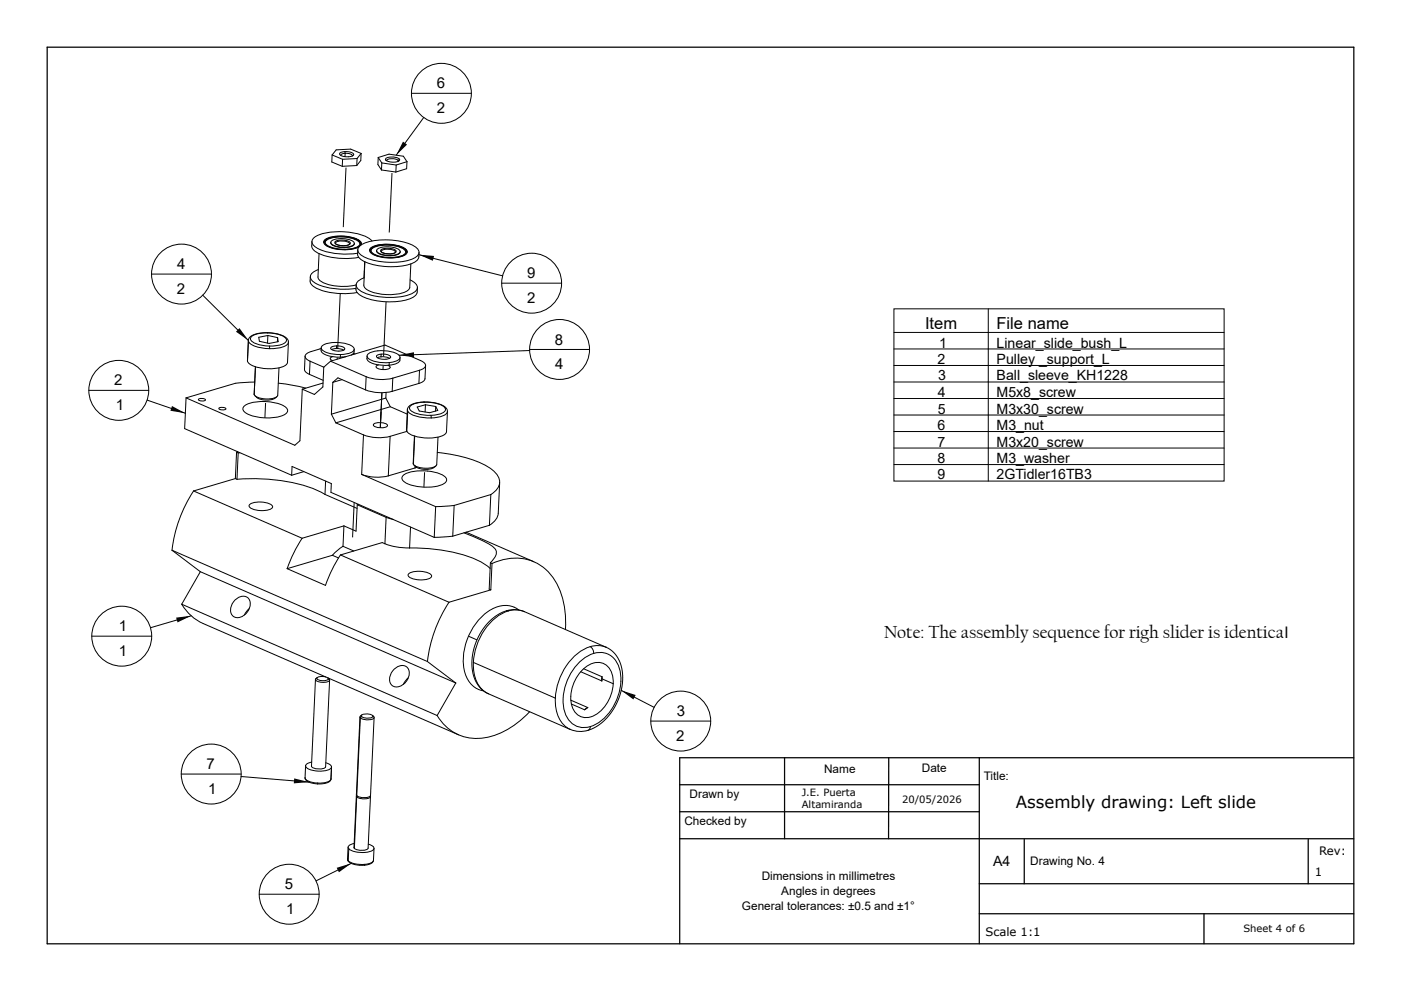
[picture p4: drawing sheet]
<svg xmlns="http://www.w3.org/2000/svg" width="297mm" height="210mm" viewBox="0 0 297 210" stroke-linecap="round" stroke-linejoin="round" font-family="sans-serif">
<g fill="none" stroke="#000" stroke-width=".21">
<path d="M87.2 19.8h12.7M70.4 32.9l2.2 .9M70.4 32.9l-.1 1.5 2.3 .9M72.1 32.5a2.56 2.56 0 0 1 2.9 .3l-.1 .2a2.56 2.56 0 0 1-2.9-.3zM72.6 33.8v1.5M73.1 32.2l.1 .3M73.2 32.5a.73 .73 0 0 0-.9 .5M73.2 32.5h.5a.85 .85 0 0 1 1 .6M73.2 32.5l-.1 .7M75.6 35.1l-3 .2M75.7 33.6l-3.1 .2M75.7 33.6l-.1 1.5"/>
<path d="M76.6 32.6l-.9 1M76.6 32.6l-2.3-1-3 .2-.9 1.1M76.6 32.6l-.1 1.4-.9 1.1M80.2 33.4l-.1 1.5 .8 1.2M80.2 33.4l2.3-.7 3 .4 .8 1.2M80.2 33.4l.8 1.2M80.9 36.1l3 .4M81 34.6l3 .4M81 34.6l-.1 1.5M81.8 33.9l.1 .2M84 35l-.1 1.5M84.4 34.1v.1"/>
<path d="M84.4 34.1a2.31 2.31 0 0 0-2.3-.2l-.1 .2M84.7 33.8l-.3 .3M84.7 33.8v.2a2.68 2.68 0 0 1-2.9-.1M84.7 33.8a2.82 2.82 0 0 0-2.9-.1v.2M86.3 34.3l-.1 1.5-2.3 .7M86.3 34.3l-2.3 .7M89.8 24.9l-5.8 8M32.1 58.2h12.7M65.8 58.7a2.12 2.12 0 0 0 1.7 2.6 15.8 15.8 0 0 0 8.2 .8M66.1 51.2a2.12 2.12 0 0 0 1.7 2.7 15.8 15.8 0 0 0 8.3 .7M67.5 57.2a1.82 1.82 0 0 0-1.6 1.9 5.3 5.3 0 0 0 3.7 1.9l2.9 .4 3-.2M67.6 53.8l-.2 5a1.71 1.71 0 0 0 1.3 1.3 11.7 11.7 0 0 0 6.8 .3 1.94 1.94 0 0 0 1.4 2.6 14.5 14.5 0 0 0 10.6 .1 1.75 1.75 0 0 0 1-2.1"/>
<path d="M68.9 51.1a6.1 6.1 0 0 1 4.9-.9 2.86 2.86 0 0 1 2.7 1.5l-.2 .4a7.3 7.3 0 0 1-6.5 .3 1.08 1.08 0 0 1-.9-1.3zM68.9 51.4a3 3 0 0 1 3-1.1l2.4 .2a2.58 2.58 0 0 1 2 1.3M69 51.1a6.6 6.6 0 0 1 6-.5 1.59 1.59 0 0 1 1.3 1.1 1.59 1.59 0 0 1-1.4 1 7.9 7.9 0 0 1-5.6-.7l-.4-.6zM69.5 50.6l-.6 .3-.3 .5M70.1 51.4a.76 .76 0 0 0 .7 .8 4.9 4.9 0 0 0 4.2-.2l.1-.3M70.2 51.2a4.7 4.7 0 0 1 4.8 .2l.1 .3a2.46 2.46 0 0 1-2.5 .7h-.7a2.07 2.07 0 0 1-1.8-1zM71.1 51.6h.1M71.2 51.2a3.6 3.6 0 0 1 2.9 .1l.2 .3a2.24 2.24 0 0 1-2.7 .4l-.5-.2-.1-.3zM71.3 51.3a3.3 3.3 0 0 1 2.7 .2l.1 .2a2.69 2.69 0 0 1-3-.1zM75.3 50.6l.9 .5 .4 .5M75.9 53a1.95 1.95 0 0 0 1.4 2.5 14.5 14.5 0 0 0 10.6 .2 1.75 1.75 0 0 0 .9-2.1M76.3 52.2a11 11 0 0 1 7.3-1.2 8.5 8.5 0 0 1 4.9 1.7 1.17 1.17 0 0 1-.6 2 14 14 0 0 1-11.2-.5 1.21 1.21 0 0 1-.4-2z"/>
<path d="M76.5 52l.1-.2a.93 .93 0 0 0-.7-1 8.6 8.6 0 0 0-6.8-.1l-.5 .6a1.31 1.31 0 0 0 1.1 1.1 8.9 8.9 0 0 0 6.4 0M76.6 51.7v.1M77.2 58.9a2.02 2.02 0 0 0-1.7 1.7 3.4 3.4 0 0 0 2.5 1.8 14.4 14.4 0 0 0 9.7-.3l.7-.7 .1-.4M77.2 57.6l.1 .1M77.3 55.5l-.2 5a1.77 1.77 0 0 0 1.4 1.3 10.2 10.2 0 0 0 8-.2l.4-.6 .2-5M78.5 52.8a5.3 5.3 0 0 1 3.9-1l.9 .1a4.7 4.7 0 0 1 3 1.2v.4a1.72 1.72 0 0 1-1.5 1 8.6 8.6 0 0 1-6.1-.8l-.3-.6zM78.6 52.7a6.3 6.3 0 0 1 5.2-.7l1.6 .6a.86 .86 0 0 1 .8 .9 .86 .86 0 0 1-.9 .8 8 8 0 0 1-6.6-.7l-.2-.6zM78.7 53.2a3 3 0 0 1 2.9-1.2l2.4 .2a2.58 2.58 0 0 1 2 1.3M78.8 52.8a6.6 6.6 0 0 1 5.9-.5 1.59 1.59 0 0 1 1.3 1.1 1.59 1.59 0 0 1-1.4 1 7.9 7.9 0 0 1-5.6-.7l-.3-.6zM78.8 52.5l-.4 .6M78.9 51.1a8.9 8.9 0 0 0-5.9-1.9 10.3 10.3 0 0 0-6.4 1.2 1.15 1.15 0 0 0 .3 2 14 14 0 0 0 8.9 1.3M79.9 53.2a1.55 1.55 0 0 0 1.6 1 4 4 0 0 0 3.3-.5v-.3"/>
<path d="M80 52.9a4.7 4.7 0 0 1 4.8 .2v.3a2.46 2.46 0 0 1-2.5 .8l-.7-.1a2.08 2.08 0 0 1-1.7-.9zM80.9 52.9a3.6 3.6 0 0 1 2.9 .1l.2 .3a1.93 1.93 0 0 1-2 .5l-1.1-.3-.2-.3zM81 53.1a3.3 3.3 0 0 1 2.7 .1l.1 .3a2.39 2.39 0 0 1-2.7 .1l-.3-.2zM85.9 52.9l.4 .6M86.9 59.4a2.28 2.28 0 0 1 1.6 1.6M88.8 54l17.8 4.5M43 62.6l9.7 9.6M52.5 76.5v.1M52.7 72.2v.1a2.59 2.59 0 0 0 2.3 1.4l2.1 .3M52.7 72.2h.1M52.7 72.2l-.2 4.4M54.2 77.8l-.3 5.9"/>
<path d="M56.7 70.6h.1M56.7 70.6l1.2 .1a3.8 3.8 0 0 1 3.2 1.7v.2M56.7 70.6h-.5a4.5 4.5 0 0 0-3.4 1.2l-.1 .5M56.7 70.6l.9 .1a3.6 3.6 0 0 1 3.1 1.4 1.83 1.83 0 0 1-1.9 1.2l-1.7 .1M56.7 70.6h-.9a3.7 3.7 0 0 0-2.6 1 1.05 1.05 0 0 0 .9 1.2l1.3 .4 1.7 .2M56.8 71.2l-.1 1.6M56.8 71.2l-1.9 .4 .1 .8 2.1 .5 1.9-.4-.1-.9M56.8 71.2l2.1 .4M57.1 73.4v.6M58.9 71.6l-.1 .9M59.2 78l-.3 5.8a2.37 2.37 0 0 1-2.5 .8l-1.2-.1a1.61 1.61 0 0 1-1.3-.8M61.2 72.6a1.71 1.71 0 0 1-1.6 1.1l-2.5 .3"/>
<path d="M61.2 72.6l-.2 4.3a1.77 1.77 0 0 1-1.6 1.1 9.4 9.4 0 0 1-6.4-.7l-.5-.7M61.2 72.6h.1M64.7 75.6l-.1 2.8a1.38 1.38 0 0 0 1 1M65.6 79.4l2.9 1.3M65.7 76.6l2.9 1.3M65.7 76.6l-.1 2.8M68.1 74l-2.9 .9a.77 .77 0 0 0-.5 .8 .77 .77 0 0 0 .6 .7l.4 .2M68.1 73.8a1.29 1.29 0 0 0 1.2 1.6l1.3 .3 1.6 .1M68.4 73.3a7 7 0 0 1 6.4 .3l.3 .3a.88 .88 0 0 1-.9 1 7.4 7.4 0 0 1-5.9-.6 .58 .58 0 0 1 .1-1zM68.6 77.9l-.1 4.2-1.8 1.6-2.6-1.1M70.1 76.6l11.5-3.4 7.6 3.3a1.13 1.13 0 0 1 1 1.3l-.7 .5-.6 .3M70.1 76.6l7.5 3.3"/>
<path d="M70.1 76.6l-1.5 1.3M70.1 73.8a2.81 2.81 0 0 1 2.9 0l.1 .2a1.91 1.91 0 0 1-2.2 .4l-.6-.3zM70.5 75.7l-.5 .3 .2 .3 .3 .2M71.3 73.9l-1 .3M71.3 73.9l.9 .1 .7 .3M71.4 73.4l-.1 .5M72.2 75.2v.6M72.5 75.8l.2 .1M73.3 75.7l-1.1 .1M75 75l.3 .1M75.1 74.1a1.01 1.01 0 0 1-.6 1.2M77.6 79.9a9.6 9.6 0 0 0 5.7 .3"/>
<path d="M77.6 79.9l-.1 2.8M77.8 75.5a1.41 1.41 0 0 0 1.5 1.7l1.5 .3h1.7M78.1 75a7 7 0 0 1 6.5 .4l.2 .3a1.36 1.36 0 0 1-1.4 1.1 7.1 7.1 0 0 1-5.4-.8l-.2-.4 .1-.3zM79.9 75.5a2.67 2.67 0 0 1 2.9 .2v.2a2.67 2.67 0 0 1-3-.2zM80.2 77.4l-.5 .4a2.32 2.32 0 0 0 2.9 .4l.1-.4-.5-.3M80.8 75.7l-.8 .2M80.8 75.7l1.2 .1 .6 .2M80.8 75.1v.6M82.5 76.9v.6M84.8 75.8a1.16 1.16 0 0 1-1.1 1.5l-1.2 .2M88.9 78.6l-5.6 1.6M88.9 78.6l-.1 2.7"/>
<path d="M90.2 77.6l-.1 2.8a1.38 1.38 0 0 1-1.3 .9M106.4 60.1h12.7M112.3 74.1h12.7M112.3 74.4l-27.7 1M189.5 65.5h70v36.6h-70zM189.5 70.5h70M189.5 74h70M189.5 77.5h70M209.5 65.5v36.6M18.8 82.8h12.7M31.2 84.9l8.1 2.8M39.4 84.4l-.2 6.5 22.6 9.9"/>
<path d="M42.2 84.6a1.26 1.26 0 0 1 1.4 .2 1.13 1.13 0 0 1-1.5 0zM46.6 86.5a1.26 1.26 0 0 1 1.3 .2 1.13 1.13 0 0 1-1.5 0zM50.2 95.9l.3 .2M50.2 95.9l-.3 5.6M50.4 95.8l-.2 .1M50.5 96.1l-.3 5.6M50.8 96.1h-.3M51.9 86.1a10 10 0 0 1 7.3-.4l.9 .4a1.01 1.01 0 0 1 .9 1 1.01 1.01 0 0 1-.9 1 10 10 0 0 1-8.3-.7 .79 .79 0 0 1 .1-1.3zM53.9 83.6v.1M54 81.1l-4.1 .2-10.5 3.1M54.1 84a3.7 3.7 0 0 0 4.6 .2M59 81.3l3 .4 2.8 .7"/>
<path d="M64.1 82.6l-.5 10.9-1.1 1-23.1-10.1M68.5 81.3l-4.4 1.3M70.3 87.9l.9 1.8M70.6 81.1l1-.9 5.9 2.5M70.6 81.1l-.3 6.8M71.2 89.7l5.9 2.6M72.5 80.5l-1.9 .6M77.1 92.3a9.6 9.6 0 0 0 5.6 .3M77.1 92.3l-.4 8.4M77.5 82.7a9.6 9.6 0 0 0 5.7 .3M79.3 89.9a3.3 3.3 0 0 1 2.7 .1l.2 .3a2.04 2.04 0 0 1-2.5 .3l-.4-.2-.1-.3zM81.8 84.5l-11.5 3.4"/>
<path d="M81.8 84.5l1 1.8M81.9 83.3l-.1 1.2M82.7 92.6l-.4 8.4M82.8 86.3l3.5 1.6M82.8 86.3l-11.6 3.4M83.3 80.2l-.1 2.8M86.3 91.5l-3.6 1.1M86.4 86.9v.3M86.4 86.9l-.1 4.6M86.4 87.2a6.3 6.3 0 0 0 5 1.5M86.4 87.2l-.1 4.3M87.8 98.7l.4 .3"/>
<path d="M87.9 92.5l-.3 6M88 99.3l-5.7 1.7M88 98.9v.4M88.3 99.2l-.3 .1M88.8 81.3l-5.6 1.7M89.9 85.3h.1M89.9 85.3l1.8 .1a3.7 3.7 0 0 1 3.1 1.7l.1 .2M89.9 85.3h-.2a4.1 4.1 0 0 0-3.3 1.3v.3M89.9 85.3l1.7 .1a4.3 4.3 0 0 1 2.8 1.2l.1 .3a1.75 1.75 0 0 1-1.6 1l-1.5 .2M89.9 85.3a4.6 4.6 0 0 0-2.9 .9l-.2 .3a1.55 1.55 0 0 0 1.4 1.2l1.4 .3 1.8 .1M90.2 85.9l-.1 1.5M90.2 85.9l-1.7 .5 .4 .8 2.2 .4 1.7-.5-.4-.9"/>
<path d="M90.2 85.9l2.2 .3M91.4 88.1v.6M92.4 86.2l-.1 1M92.4 98.9a3.8 3.8 0 0 1-4.2 .1M92.7 96a24.9 24.9 0 0 1 11.6 3.6 2.82 2.82 0 0 1 1 4.2l-1.2 1.1M92.9 92.7l-.3 5.8a2.22 2.22 0 0 1-2.3 .8l-1.7-.2-1-.6M94.9 87.3l-.2 4.3a1.67 1.67 0 0 1-1.5 1.1 9.2 9.2 0 0 1-6.7-.9l-.2-.3M94.9 87.3a2.67 2.67 0 0 1-2.7 1.3l-.8 .1M189.5 81h70M189.5 84.5h70M189.5 88.1h70M189.5 91.6h70"/>
<path d="M189.5 95.1h70M189.5 98.6h70M36.5 116.7l6 4.6M36.5 116.7l54.1 23.7M41 104.2a29 29 0 0 0-4.5 12.5M41 104.2l23.1 10M49.9 101.5l-8.9 2.7M49.9 101.5l.3 .2M50.2 101.7a36.6 36.6 0 0 1 17.8 2.7l.9 .5M52.9 107.1a4.7 4.7 0 0 1 4.8 .2l.1 .2a2.47 2.47 0 0 1-2.5 .8h-.7a2.08 2.08 0 0 1-1.8-1zM61.8 100.8l.1-1.8 8.3 3.6v1.9l21.9 9.5M64.1 114.2a29.5 29.5 0 0 0-3.2 6.5"/>
<path d="M64.4 100.1l-2.6 .7M68.9 104.9l6.8 3M69 102.1l-.1 2.8M70.5 117.8l-9.6 2.9M70.5 117.8l1.3 .6M72.2 117.7a29.4 29.4 0 0 0-3.2 6.5l-8.1-3.5M72.2 117.7l23 10.1M72.7 115.9l-1.1 .9-1.1 1M72.7 115.9l2.3 1M72.9 111.6l-8.8 2.6M72.9 111.6l-.2 4.3M75.7 107.1l-.2 5.6-2.6-1.1"/>
<path d="M75.7 107.1l6.2 2.7M76 107l-.3 .1M76.7 100.7l15.7 6.8M76.7 100.7a9.6 9.6 0 0 0 5.6 .3M81.6 115.4l2.8 .7 2.4 .2M81.6 115.4l-.6-.3-8.8 2.6M81.9 109.8l1.5 .4M81.9 109.8l-.3 5.6M85.4 101a7.1 7.1 0 0 1 5.3-1.1l2.3 .5a2.13 2.13 0 0 1 1.7 1.5 3.5 3.5 0 0 1-3.3 1.4 9.3 9.3 0 0 1-5.9-1.2l-.3-.8zM86.8 116.3a33.2 33.2 0 0 1 15.6 3.2l1.5 1.1M87 111.8l-.2 4.5M92.4 107.5l-.3 6.5"/>
<path d="M96 113.8l-3.9 .2M96.3 107.2l-3.9 .3M96.3 107.2l-.3 6.6M98.4 113.1l2.1 .8a16 16 0 0 1 4.4 2.4 1.71 1.71 0 0 1-.3 2.4l-.6 .7M98.8 112.9l14.4 6.3M103.8 111.5l-7.8 2.3M104 119.4l-.3 5.6 .4 .2M104 119.4l.3 .2M104.1 104.9l-7.8 2.3M104.1 104.9l-.3 6.6M104.3 119.6l-.2 5.6M104.3 119.6a10 10 0 0 1 13.9 4.5 18.5 18.5 0 0 1 1.7 9.5"/>
<path d="M105.9 102.4l-.3 6.5a3.5 3.5 0 0 1-1.8 2.6M19.5 135h12.7M38.5 128.2a10 10 0 0 0 4.6 4.1l54.1 23.6M38.5 128.2l54.2 23.6M40.5 130.7l-8.6 2.5M42.5 121.3l-4 6.9M42.5 121.3l54.1 23.6M50 127.2a1.76 1.76 0 0 1 3 .4 2.93 2.93 0 0 1-3.1 3.4 1.84 1.84 0 0 1-.7-2.8zM52.9 129.1l-.7 .6-.4 .8M86.6 121.8a4.7 4.7 0 0 1 4.8 .2l.1 .2a2.46 2.46 0 0 1-2.5 .8h-.7a2.08 2.08 0 0 1-1.8-1zM95.2 127.8a29 29 0 0 0-4.6 12.6M104.1 125.2l-8.9 2.6"/>
<path d="M107.4 129.6h.4M107.4 129.6a11.8 11.8 0 0 0-7.3 10.3 6.9 6.9 0 0 0 3.4 7.3M107.4 129.6l1.9-.3 1.9 .5M107.8 129.6a11.9 11.9 0 0 0-7.3 9.4l-.1 1.5M107.8 129.6l1.7-.2 1.6 .4M110 129.4a5.2 5.2 0 0 0-6.6 .4 12.8 12.8 0 0 0-4.8 13.1 5 5 0 0 0 3.9 3.7M111.1 129.8l17.4 7.5M125.1 137.2l.6 .7 .2 .7M125.1 137.2a11.9 11.9 0 0 0-7.2 9.3l-.2 1.6M125.1 137.2l1.8-.2 1.6 .3M125.9 138.6a10.7 10.7 0 0 0-6.5 9.6 5.5 5.5 0 0 0 3.2 6l1.7 .1 .9-.1M125.9 138.6a4.3 4.3 0 0 1 5.6 3.8 11.1 11.1 0 0 1-5.7 11.5l-.6 .3"/>
<path d="M128.5 137.3h.1M128.6 137.4a6.9 6.9 0 0 1 3.4 7.2 11.9 11.9 0 0 1-7.1 10.3h-.2M66.9 144.1a2.33 2.33 0 0 0 3 .2M66.9 144.1l-.9 18.4a2.01 2.01 0 0 0 2.4 .6l.5-.2 .1-.2 .9-18.4M67.2 143.9a1.91 1.91 0 0 0 2.4 .1M67.2 143.9l-.3 .2M67.3 143.7l-.4 .4M69.1 143.6l-.5-.1a1.38 1.38 0 0 0-1.4 .4M69.5 143.8l.1 .2M69.5 143.8l.4 .5M69.6 144l.3 .3M76.3 152.1l-.7 16.7"/>
<path d="M76.4 152.3l-.8 16.5M76.7 152l-.3 .3M76.7 151.7l-.4 .3 .1 .3M79 151.8l.2 .3M79 151.8a2.33 2.33 0 0 0-2.4 0l.1 .2M79 151.8v.3a2.28 2.28 0 0 1-2.3-.1M79.2 152.1l.1 .2a2.77 2.77 0 0 1-2.9 0M79.3 152.2l-.7 16.6a2.12 2.12 0 0 1-2.6 .3l-.4-.3M83.7 141.9a1.76 1.76 0 0 1 3 .4 2.93 2.93 0 0 1-3.1 3.4 1.84 1.84 0 0 1-.7-2.8zM86.6 143.8l-.6 .6-.5 .8M90.6 140.4l6 4.5M96.6 144.9l-3.9 6.9"/>
<path d="M100.4 140.5a6.7 6.7 0 0 0 3.1 6.7M100.4 140.5l17.3 7.6M103.5 147.2l17.4 7.6M112.3 151a16.4 16.4 0 0 1-10.8 5.7 9.5 9.5 0 0 1-8.8-4.9M117.7 148.1a6.7 6.7 0 0 0 3.2 6.7M120.9 154.7l1.9 .5 1.9-.3M121 148.6l3.6 1.5M121.1 149.4l2.8 1.2M123.1 142.5l4.5 2M123.7 141.9a3.8 3.8 0 0 1 4.9-.7 5.9 5.9 0 0 1 .8 6.6 6.6 6.6 0 0 1-5 4.4 3.3 3.3 0 0 1-3.4-3.5 8.6 8.6 0 0 1 2.7-6.8zM123.7 141.9l4 1.7M124.6 150.1l-.7 .5"/>
<path d="M125.2 154.2l-.2 .5-.3 .2M127.6 144v.5M127.6 144l2.4 1.1M127.7 143.6l-.1 .4M127.7 143.6l-.1 .9M131.7 146.5l7 3.6M138 153h12.7M38.4 164.2h12.7M51.1 164.8l14.4 1.1M64.7 165a2.64 2.64 0 0 0 2.7 1.1M64.7 165a1.74 1.74 0 0 0 1.8 1.2l.8 .1M64.8 162.5l-.1 2.5"/>
<path d="M64.8 162.5a2.4 2.4 0 0 0 2.2 1.1h1.2a2.34 2.34 0 0 0 2.1-.9M66.1 161.7a1.38 1.38 0 0 0-1.3 .8M67.4 166.1l-.1 .2M69.1 161.8a1.34 1.34 0 0 1 1.2 .9M70.2 165.3a1.74 1.74 0 0 1-2 1h-.9M70.2 165.3a2.77 2.77 0 0 1-2.8 .8M70.3 162.7l-.1 2.6M73.8 179.7l-.1 2.6 .1 .3M75.1 179a1.21 1.21 0 0 0-1.3 .8l.1 .3M75.6 168.9l-.5 11.1M75.6 168.7v.4M75.6 169.1l-.5 10.9"/>
<path d="M75.8 168.9l-.2 .2M78.1 179.1l.9 .4a.51 .51 0 0 1 .3 .4 .51 .51 0 0 1-.3 .5 5.5 5.5 0 0 1-5.1-.3M78.5 168.9v.2a2.87 2.87 0 0 1-2.9 0M78.5 169l-.5 10.9a2.13 2.13 0 0 1-2.5 .3l-.4-.2M79.3 180l-.1 2.5M55 189.7h12.7M73.7 182.3a1.89 1.89 0 0 0 2 1.2l1.6 .1M73.8 182.6a5 5 0 0 0 3.5 .8M73.9 180.1l-.1 2.5M74.5 183.2l-7.5 3.7M77.3 183.4v.2M79.2 182.6a1.79 1.79 0 0 1-1.9 1"/>
<path d="M79.2 182.5a1.33 1.33 0 0 1-1.3 .8l-.6 .1"/>
<circle cx="93.6" cy="19.8" r="6.4"/>
<circle cx="38.5" cy="58.2" r="6.4"/>
<circle cx="112.7" cy="60.1" r="6.4"/>
<circle cx="118.6" cy="74.1" r="6.4"/>
<circle cx="25.2" cy="82.8" r="6.4"/>
<circle cx="25.8" cy="135" r="6.4"/>
<circle cx="144.3" cy="153" r="6.4"/>
<circle cx="44.8" cy="164.2" r="6.4"/>
<circle cx="61.3" cy="189.7" r="6.4"/>
</g>
<path d="M85.4 30l.9 .7-2.3 2.2zM88.8 54l3.2 .3-.2 1zM50.8 69.6l1.9 2.6-2.7-1.8zM84.6 75.4l3.2-.7v1.1zM36.5 86.1l2.8 1.6-3.2-.6zM37.3 131l3.2-.3-2.9 1.4zM131.7 146.5l3.1 1-.5 .9zM62.4 165.1l3.1 .8-3.2 .3zM71.4 184.1l3.1-.9-2.6 1.9z" fill="#000"/>
<g fill="none" stroke="#000" stroke-width=".21" stroke-dasharray="15.9 3.2 3.2 3.2 3.2 3.2" stroke-linecap="butt">
<path d="M72.8 48.2l.6-12.6M82.5 49.3l.6-12.6M71.5 76.2v-.3M71.6 73.9l.5-11.6M81.2 78.4v-.8M81.3 75.6l.6-11.6M56.2 88.7l.1-3.2M80.7 90.2l.3-6.9M80.8 87.4l-.2 3.4M81 83.3l-.4 7.5M74.8 114l.3-7.4M89.9 103.4l.1-3.2"/>
<path d="M99.3 135l1.8 .8"/>
</g>
<g fill="none" stroke="#000" stroke-width=".26">
<path d="M10 10h277v190.2h-277zM144.1 166.5h63.5M144.1 172.2h63.5M144.1 178h142.9M166.3 160.8v17.2M188.4 160.8v17.2M207.6 160.8v39.4M217.2 178.1v9.4M277.4 178.1v9.4M287 160.8h-142.9v39.4M207.6 187.5h79.4M207.6 193.9h79.4"/>
<path d="M255.3 193.9v6.3"/>
</g>
<text font-size="3.9" x="187.4" y="135.3">Note: The assembly sequence for righ slider is identica</text>
<g font-size="3.5">
<text x="196.1" y="69.8">Item</text>
<text x="211.3" y="69.8">File name</text>
<text x="215.4" y="171.4">Assembly drawing: Left slide</text>
</g>
<g font-size="3.2">
<text x="92.6" y="18.8">6</text>
<text x="92.6" y="24">2</text>
<text x="37.5" y="57.1">4</text>
<text x="111.7" y="59">9</text>
<text x="37.5" y="62.4">2</text>
<text x="111.7" y="64.3">2</text>
<text x="117.6" y="73.1">8</text>
<text x="24.2" y="81.8">2</text>
<text x="117.7" y="78.4">4</text>
<text x="24.5" y="87">1</text>
<text x="25.2" y="133.9">1</text>
<text x="272.4" y="135.3">l</text>
<text x="25.2" y="139.2">1</text>
<text x="143.5" y="151.9">3</text>
<text x="143.4" y="157.2">2</text>
<text x="43.8" y="163.2">7</text>
<text x="44.1" y="168.5">1</text>
<text x="60.4" y="188.7">5</text>
<text x="60.7" y="194">1</text>
</g>
<g font-size="3">
<text x="198.8" y="77.2">2</text>
<text x="199.1" y="73.8">1</text>
<text x="211.3" y="73.8">Linear_slide_bush_L</text>
<text x="211.3" y="77.2">Pulley _support_L</text>
<text x="198.9" y="80.7">3</text>
<text x="211.3" y="80.7">Ball_sleeve_KH1228</text>
<text x="198.8" y="84.2">4</text>
<text x="198.9" y="87.7">5</text>
<text x="211.3" y="84.2">M5x8_screw</text>
<text x="211.3" y="87.7">M3x30_screw</text>
<text x="198.7" y="94.7">7</text>
<text x="198.8" y="91.2">6</text>
<text x="211.3" y="91.2">M3_nut</text>
<text x="211.3" y="94.7">M3x20_screw</text>
<text x="198.7" y="98.2">8</text>
<text x="198.8" y="101.6">9</text>
<text x="211.3" y="98.2">M3_washer</text>
<text x="211.3" y="101.6">2GTidler16TB3</text>
<text x="210.6" y="183.8">A4</text>
</g>
<g font-size="2.5">
<text x="174.7" y="164">Name</text>
<text x="195.5" y="163.9">Date</text>
<text x="208.6" y="165.4">Title:</text>
<text x="146.2" y="169.3">Drawn by</text>
<text x="145.1" y="175">Checked by</text>
<text x="218.4" y="183.4">Drawing No. 4</text>
<text x="278.8" y="185.8">1</text>
<text x="279.7" y="181.4">Rev:</text>
<text x="161.5" y="186.7">Dimensions in millimetres</text>
<text x="165.7" y="189.9">Angles in degrees</text>
<text x="157.3" y="193">General tolerances: ±0.5 and ±1°</text>
<text x="208.9" y="198.6">Scale 1:1</text>
</g>
<g font-size="2.1">
<text x="170" y="168.8">J.E. Puerta</text>
<text x="170" y="171.5">Altamiranda</text>
<text x="191.2" y="170.5">20/05/2026</text>
<text x="263.6" y="197.7">Sheet 4 of 6</text>
</g>
</svg>
